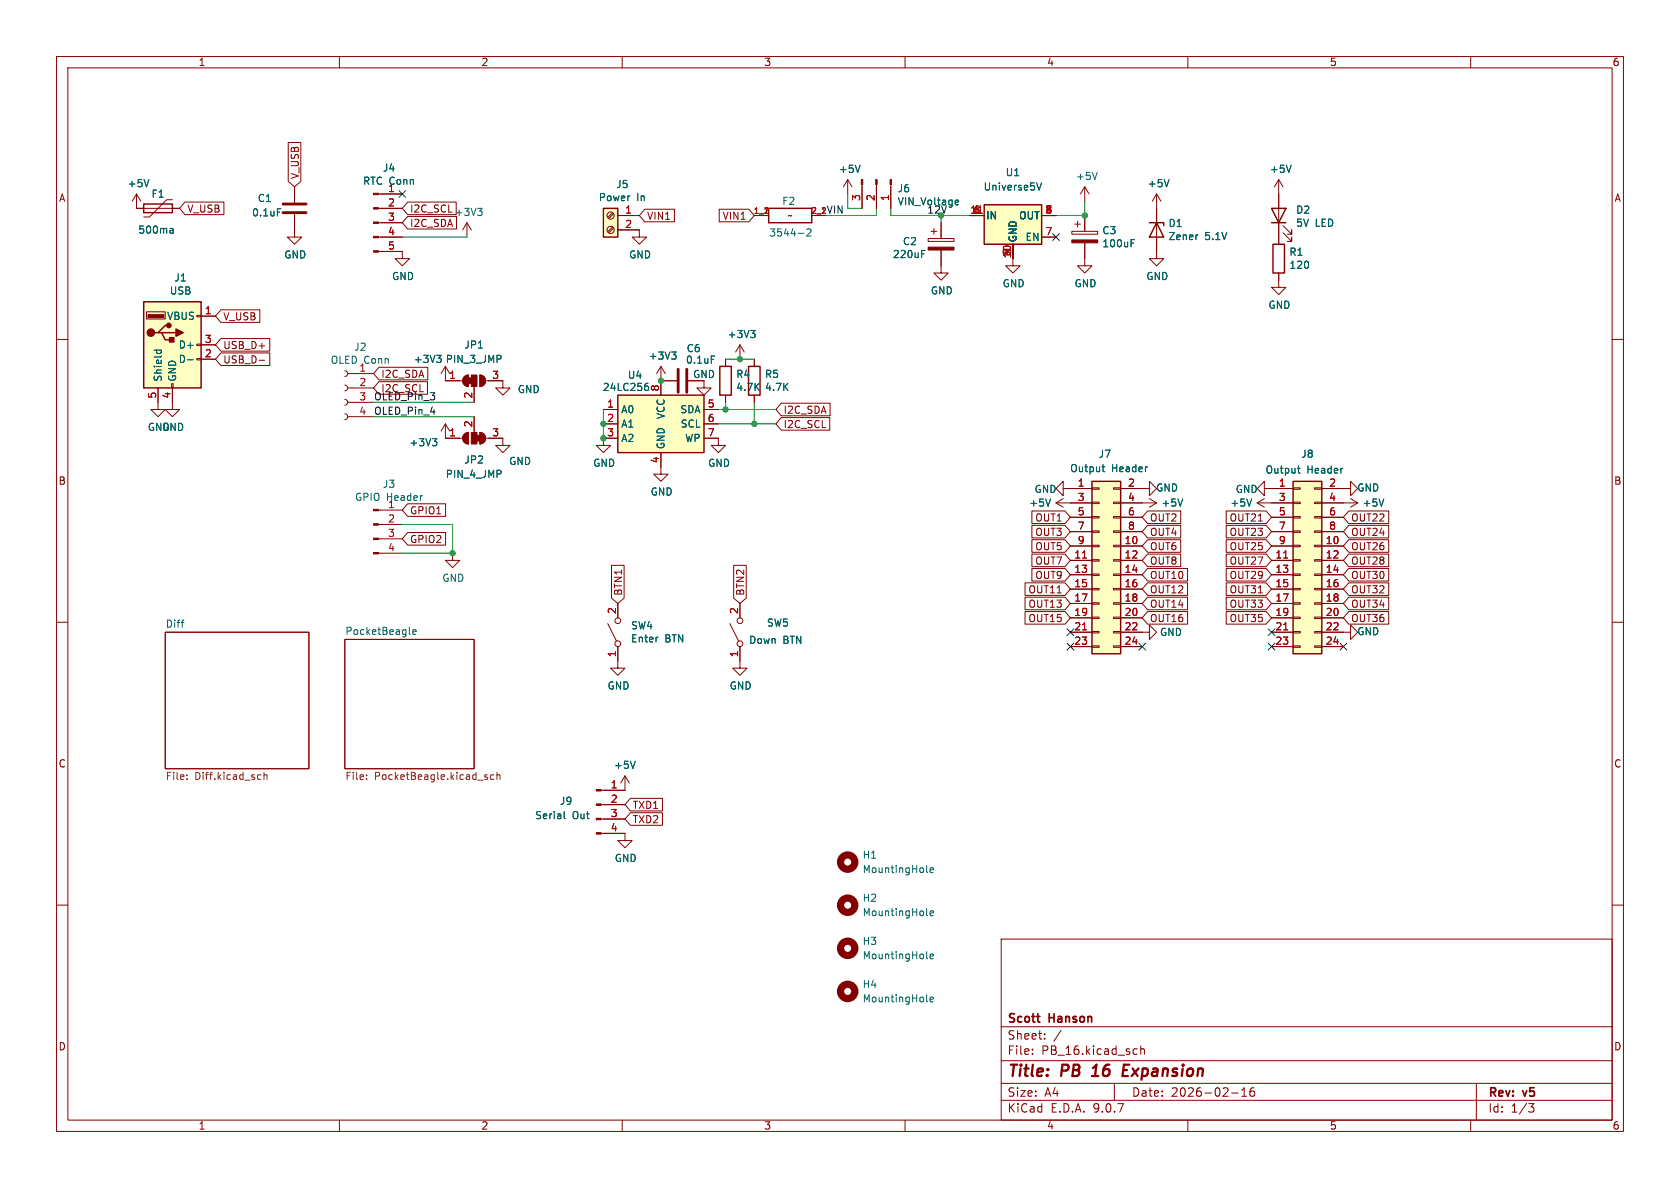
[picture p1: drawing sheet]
<svg xmlns="http://www.w3.org/2000/svg" width="297mm" height="210mm" viewBox="0 0 297 210" stroke-linecap="round" stroke-linejoin="round" font-family="sans-serif">
<g fill="none" stroke="#840000" stroke-width=".18">
<path d="M10 10h277v190h-277zM12 12h273v186h-273zM60 10v2M110 10v2M160 10v2M210 10v2M260 10v2M133.3 38.1h2.6M143.5 38.1h2.5M149.9 31.8l-.8 1.2M149.9 31.8l.7 1.2M149.9 31.8v2.5"/>
<path d="M152.4 32.6v4.2M154.9 32.6v4.2M157.5 32.6v4.2M166.4 39.4v2.8M190 39.6h1M190.5 39.1v1M191.8 38.1v2.8M204.5 34.3v11.4h1.2l-1.2 1.3-1.3-1.3h1.3M204.5 34.3l-.8 1.3M204.5 34.3l.7 1.3M226.1 31.8l-.8 1.2M226.1 31.8l.7 1.2"/>
<path d="M226.1 31.8v11.4M226.8 39.9l1.5 1.5v-.8v.8h-.7M164.1 42.2h4.6v.5h-4.6zM164.6 40.9h1M165.1 40.4v1M166.4 44.2v4.1h1.2l-1.2 1.2-1.3-1.2h1.3M179.1 45.7v1.3h1.2l-1.2 1.3-1.3-1.3h1.3M189.5 40.9h4.6v.5h-4.6zM191.8 42.9v2.8M226.1 48.3v2.5h1.2l-1.2 1.3-1.3-1.3h1.3M226.8 41.1l1.5 1.6v-.8v.8h-.7M10 60h2"/>
<path d="M116.8 64.8l-.7 1.2M116.8 64.8l.8 1.2M116.8 64.8v2.5M285 60h2M186.7 88.9h2.5M186.7 88.9l1.3 .8M188 88.1l-1.3 .8M201.9 88.9h2.6M203.2 88.1l1.3 .8M204.5 88.9l-1.3 .8M10 110h2M29.2 111.8h25.4v24.1h-25.4z"/>
<path d="M61 113h22.8v22.9h-22.8zM285 110h2M10 160h2M177 166h108v32h-108zM285 160h2M60 198v2M110 198v2M160 198v2M177 194.5h108M177 191.5h108M177 187.5h108M177 181.5h108"/>
<path d="M182.5 186.3v.1M182.5 185.5v.1M184.7 183.6v.1M184.7 182.8v.1M187.6 182.1l-1.3 2M197 191.5v3M200.6 185.4l.4 .1M201 186.3l-.4 .1M201.7 185.5l.2-.1 .3 .1 .1 .9M201.7 184.9v1.5M210 198v2M217.7 193.2h1.2"/>
<path d="M219.5 193.8h.9M219.5 192.7l.5-.4v1.5M221.7 192.3a.59 .59 0 0 0-.7 .6v.6l.1 .2 .4 .1 .2-.1 .1-.5-.1-.3h-.5l-.2 .3M260 198v2M261 191.5v6.5M270.2 195.1h1l-.5 .6 .4 .1 .1 .5-.3 .3h-.4"/>
</g>
<path d="M193 190.2h1.2M193.6 188.5l-.4 .3M198.6 189.2h.6M199.6 188.2h-.9l-.3 2h1" fill="none" stroke="#840000" stroke-width=".4"/>
<g fill="none" stroke="#006464" stroke-width=".18">
<path d="M152.1 29.2l-.5 1.3M169.1 35.4h.3l.1 .3-.6 .1M169.4 36.2h-.3M206.7 31.7l-.5 1.3M228.3 29.2l-.5 1.3M141.1 41.2h1M142.7 40.6l.4-.1 .3 .3-.8 .9h.8M162.9 44.9h.4M162.9 44.3h.6M200 43h.4M200 42.4h.6M211.7 41.5h.1"/>
<path d="M118.7 62.2h.8l-.4 .5M119.3 62.7l.2 .3v.3l-.2 .2M185.7 88.2l-.4 1.3M209.1 88.2l-.4 1.3M32 110h.5M32.4 109.6h.1M72.4 112l.2 .2M73 111.7l.6-.1-.1-.2-.3-.1-.2 .2v.6h.5"/>
</g>
<g fill="none" stroke="#725600" stroke-width=".18">
<path d="M33.1 137.7v.1M33.1 137v.1M45.8 137h.3M46.1 137.7l-.3 .1M46.7 137.1l.1-.1h.4v.8M46.7 136.5v1.3M64.8 137.7v.1M64.8 137v.1M85.9 137.4h.3v.2l-.2 .2h-.2M85.9 137h.3M87.3 137h-.4l-.2 .2 .1 .5h.5M87.9 137.1l.1-.1h.3l.1 .8"/>
<path d="M87.9 136.5v1.3"/>
</g>
<path d="M135.9 36.8h7.6v2.6h-7.6zM203.2 39.4h2.5v.5M204.5 39.4l1.2 2.5h-2.5zM224.8 36.8h2.5l-1.2 2.6zM224.8 39.4h2.5M225 43.2h2.1v5.1h-2.1z" fill="none" stroke="#840000" stroke-width=".25"/>
<g fill="#840000" stroke="#840000" stroke-width=".18">
<path d="M189.5 42.4h4.6v.5h-4.6z"/>
<path d="M164.1 43.7h4.6v.5h-4.6z"/>
<path d="M157.4 31.8h.2v.8h-.2z"/>
<path d="M154.8 31.8h.3v.8h-.3z"/>
<path d="M152.3 31.8h.2v.8h-.2z"/>
</g>
<path d="M174 36.2h10.1v7h-10.1z" fill="#ffffc2"/>
<path d="M174 36.2h10.1v7h-10.1z" fill="none" stroke="#840000" stroke-width=".25"/>
<path d="M171.4 38.1h2.6M184.1 38.1h2.6M179.1 43.2v2.5M184.1 41.9h2.6M116.8 67.3h2.8M121.7 67.3h2.8v1.3h1.2l-1.2 1.3-1.3-1.3h1.3M188 86.4v-1.3l-1.3 1.3 1.3 1.2v-1.2h1.2M201.9 111.8h1.3v-1.3l1.3 1.3-1.3 1.2v-1.2" fill="none" stroke="#840000" stroke-width=".18"/>
<path d="M173 37.7h.7" fill="none" stroke="#a90000" stroke-width=".18"/>
<path d="M183.3 32.3l.4 1.3 .4-1.3M125.7 62.9h.6" fill="none" stroke="#006464" stroke-width=".18"/>
<path d="M119.9 65.3v4M121.4 65.3v4" fill="none" stroke="#840000" stroke-width=".51"/>
<path d="M228.6 85.1h5.1v30.5h-5.1z" fill="#ffffc2"/>
<path d="M228.6 85.1h5.1v30.5h-5.1z" fill="none" stroke="#840000" stroke-width=".25"/>
<g fill="none" stroke="#840000" stroke-width=".18">
<path d="M224.8 86.4h3.8M224.8 88.9h3.8M224.8 91.4h3.8M224.8 94h3.8M224.8 96.5h3.8M224.8 99.1h3.8M228.6 86.2h1.3v.3h-1.3zM228.6 88.8h1.3v.2h-1.3zM228.6 91.3h1.3v.3h-1.3zM228.6 93.9h1.3v.2h-1.3zM228.6 96.4h1.3v.2h-1.3zM228.6 98.9h1.3v.3h-1.3z"/>
<path d="M232.4 86.2h1.3v.3h-1.3zM232.4 88.8h1.3v.2h-1.3zM232.4 91.3h1.3v.3h-1.3zM232.4 93.9h1.3v.2h-1.3zM232.4 96.4h1.3v.2h-1.3zM232.4 98.9h1.3v.3h-1.3zM233.7 86.4h3.8M233.7 88.9h3.8M233.7 91.4h3.8M233.7 94h3.8M233.7 96.5h3.8M233.7 99.1h3.8"/>
<path d="M224.8 101.6h3.8M224.8 104.1h3.8M224.8 106.7h3.8M224.8 109.2h3.8M224.8 111.8h3.8M224.8 114.3h3.8M228.6 101.5h1.3v.2h-1.3zM228.6 104h1.3v.3h-1.3zM228.6 106.6h1.3v.2h-1.3zM228.6 109.1h1.3v.2h-1.3zM228.6 111.6h1.3v.3h-1.3zM228.6 114.2h1.3v.2h-1.3z"/>
<path d="M232.4 101.5h1.3v.2h-1.3zM232.4 104h1.3v.3h-1.3zM232.4 106.6h1.3v.2h-1.3zM232.4 109.1h1.3v.2h-1.3zM232.4 111.6h1.3v.3h-1.3zM232.4 114.2h1.3v.2h-1.3zM233.7 101.6h3.8M233.7 104.1h3.8M233.7 106.7h3.8M233.7 109.2h3.8M233.7 111.8h3.8M233.7 114.3h3.8"/>
</g>
<path d="M226.9 98.6h.8M226.9 111.3h.8" fill="none" stroke="#a90000" stroke-width=".18"/>
<path d="M229.4 82.8h.4M229.5 82.4v1.1l.3 .1" fill="none" stroke="#006464" stroke-width=".18"/>
<path d="M193 85.1h5.1v30.5h-5.1z" fill="#ffffc2"/>
<path d="M127.3 64.8h2v5.1h-2zM132.3 64.8h2.1v5.1h-2.1zM193 85.1h5.1v30.5h-5.1z" fill="none" stroke="#840000" stroke-width=".25"/>
<g fill="none" stroke="#840000" stroke-width=".18">
<path d="M78.7 74.9l-.7 1.3M78.7 74.9l.8 1.3M78.7 74.9v2.6M128.3 63.5v1.3M128.3 69.9v1.2M130.8 61l-.8 1.2M130.8 61l.8 1.2M130.8 61v2.5M133.3 63.5v1.3M133.3 69.9v1.2M66.9 90.2h4.2M66.9 92.7h4.2"/>
<path d="M66.9 95.3h4.2M66.9 97.8h4.2M189.2 86.4h3.8M189.2 88.9h3.8M189.2 91.4h3.8M189.2 94h3.8M189.2 96.5h3.8M189.2 99.1h3.8M193 86.2h1.3v.3h-1.3zM193 88.8h1.3v.2h-1.3zM193 91.3h1.3v.3h-1.3zM193 93.9h1.3v.2h-1.3z"/>
<path d="M193 96.4h1.3v.2h-1.3zM193 98.9h1.3v.3h-1.3zM196.8 86.2h1.3v.3h-1.3zM196.8 88.8h1.3v.2h-1.3zM196.8 91.3h1.3v.3h-1.3zM196.8 93.9h1.3v.2h-1.3zM196.8 96.4h1.3v.2h-1.3zM196.8 98.9h1.3v.3h-1.3zM198.1 86.4h3.8M198.1 88.9h3.8M198.1 91.4h3.8M198.1 94h3.8"/>
<path d="M198.1 96.5h3.8M198.1 99.1h3.8M189.2 101.6h3.8M189.2 104.1h3.8M189.2 106.7h3.8M189.2 109.2h3.8M189.2 111.8h3.8M189.2 114.3h3.8M193 101.5h1.3v.2h-1.3zM193 104h1.3v.3h-1.3zM193 106.6h1.3v.2h-1.3zM193 109.1h1.3v.2h-1.3z"/>
<path d="M193 111.6h1.3v.3h-1.3zM193 114.2h1.3v.2h-1.3zM196.8 101.5h1.3v.2h-1.3zM196.8 104h1.3v.3h-1.3zM196.8 106.6h1.3v.2h-1.3zM196.8 109.1h1.3v.2h-1.3zM196.8 111.6h1.3v.3h-1.3zM196.8 114.2h1.3v.2h-1.3zM198.1 101.6h3.8M198.1 104.1h3.8M198.1 106.7h3.8M198.1 109.2h3.8"/>
<path d="M198.1 111.8h3.8M198.1 114.3h3.8"/>
</g>
<path d="M191.4 98.6h.7M191.4 111.3h.7" fill="none" stroke="#a90000" stroke-width=".18"/>
<path d="M132.7 58.4h.8l-.4 .5M133.2 58.9l.3 .2v.3l-.3 .3M76.4 77.5h.8l-.4 .5M77 78l.2 .3v.3l-.2 .2M194.8 82.5h.5M195 82.1v1.1l.3 .2" fill="none" stroke="#006464" stroke-width=".18"/>
<g fill="#840000" stroke="#840000" stroke-width=".18">
<path d="M66 90h.9v.3h-.9z"/>
<path d="M66 92.6h.9v.2h-.9z"/>
<path d="M66 95.1h.9v.3h-.9z"/>
<path d="M66 97.7h.9v.2h-.9z"/>
</g>
<path d="M106.7 36.8h2.5v5.1h-2.5z" fill="#ffffc2"/>
<path d="M25.4 36.1h5.1v1.5h-5.1zM106.7 36.8h2.5v5.1h-2.5z" fill="none" stroke="#840000" stroke-width=".25"/>
<g fill="none" stroke="#840000" stroke-width=".18">
<path d="M24.1 34.3v2.5h7.6M24.1 34.3l-.7 1.3M24.1 34.3l.8 1.3M30.5 35.3h-1l-3.1 3.1h-1M66.9 34.3h4.2M66.9 36.8h4.2M66.9 39.4h4.2M82.5 39.4l-.7 1.2M82.5 39.4l.8 1.2M82.5 39.4v2.5M108.3 37.6l-.9 .8M108.5 37.8l-.9 .8"/>
<path d="M109.2 38.1h3.8M191.8 33l-.8 1.3M191.8 33l.7 1.3M191.8 33v2.6M52.1 40.6v1.3h1.2l-1.2 1.3-1.3-1.3h1.3M66.9 44.5h4.2v1.2h1.3l-1.3 1.3-1.3-1.3h1.3M66.9 41.9h4.2M108.3 40.1l-.9 .9M108.5 40.3l-.9 .8M109.2 40.6h3.8v1.3h1.3l-1.3 1.3-1.2-1.3h1.2M191.8 45.7v1.3h1.2l-1.2 1.3-1.3-1.3h1.3M61 65.5l.3 .2 .2 .3-.2 .4-.3 .1"/>
<path d="M61 68.1l.3 .1 .2 .4-.2 .3-.3 .2M61 70.6l.3 .2 .2 .3-.2 .4-.3 .1M61 73.2l.3 .1 .2 .4-.2 .3-.3 .2M61.5 66h4.5M61.5 68.6h4.5M61.5 71.1h4.5M61.5 73.7h4.5M78.7 77.5h3.1M78.7 64.8l-.7 1.2M78.7 64.8l.8 1.2M78.7 64.8v2.5h3.1M82.1 76.8l.7-.3v2a1.02 1.02 0 0 1-.9-.6 1.02 1.02 0 0 1 .2-1.1z"/>
<path d="M82.1 66.6l.7-.3v2a1.02 1.02 0 0 1-.9-.6 1.02 1.02 0 0 1 .2-1.1zM83.8 68.3v2.8M83.8 73.7v2.8M84.8 76.5a1.02 1.02 0 0 1 1 1 1.02 1.02 0 0 1-1 1zM84.8 66.3a1.02 1.02 0 0 1 1 1 1.02 1.02 0 0 1-1 1zM85.9 67.3h3v1.3h1.3l-1.3 1.3-1.3-1.3h1.3M85.9 77.5h3M127 77.5v1.2h1.3l-1.3 1.3-1.3-1.3h1.3M107.4 110.2l1.6 3.1M109.2 114.3v3.8h1.3l-1.3 1.3-1.3-1.3h1.3M109.2 106.7v2.5M129 110.2l1.6 3.1"/>
<path d="M130.8 114.3v3.8h1.3l-1.3 1.3-1.3-1.3h1.3M130.8 106.7v2.5M110.5 137.2l-.8 1.2M110.5 137.2l.8 1.2M110.5 137.2v2.5h-4.2M106.3 147.3h4.2v1.3h1.3l-1.3 1.3-1.3-1.3h1.3M106.3 142.2h4.2M106.3 144.8h4.2"/>
<circle cx="107.9" cy="38.1" r=".63"/>
<circle cx="107.9" cy="40.6" r=".63"/>
<circle cx="109.2" cy="113.8" r=".51"/>
<circle cx="109.2" cy="109.7" r=".51"/>
<circle cx="130.8" cy="109.7" r=".51"/>
<circle cx="130.8" cy="113.8" r=".51"/>
</g>
<g fill="#840000" stroke="#840000" stroke-width=".18">
<path d="M82.1 76.8l.7-.3v2a1.02 1.02 0 0 1-.9-.6 1.02 1.02 0 0 1 .2-1.1z"/>
<path d="M83.3 76.5h1v2h-1z"/>
<path d="M84.3 77h.5v1h-.5z"/>
<path d="M84.8 76.5a1.02 1.02 0 0 1 1 1 1.02 1.02 0 0 1-1 1z"/>
<path d="M82.8 66.8h.5v1h-.5z"/>
<path d="M82.1 66.6l.7-.3v2a1.02 1.02 0 0 1-.9-.6 1.02 1.02 0 0 1 .2-1.1z"/>
<path d="M83.3 66.3h1v2h-1z"/>
<path d="M84.8 66.3a1.02 1.02 0 0 1 1 1 1.02 1.02 0 0 1-1 1z"/>
<path d="M105.4 139.6h.9v.2h-.9z"/>
<path d="M105.4 142.1h.9v.3h-.9z"/>
<path d="M105.4 144.7h.9v.2h-.9z"/>
<path d="M105.4 147.2h.9v.2h-.9z"/>
<path d="M66 34.2h.9v.2h-.9z"/>
<path d="M66 36.7h.9v.3h-.9z"/>
<path d="M66 39.2h.9v.3h-.9z"/>
<path d="M66 41.8h.9v.2h-.9z"/>
<path d="M66 44.3h.9v.3h-.9z"/>
</g>
<path d="M26.3 31.7l-.4 1.3M84.4 36.8h.8l-.4 .5M85 37.3l.2 .3v.3l-.2 .2M194 30.5l-.5 1.2M30.2 40.4h.2l.2 .2v.6M30.6 41.2h-.4M30.6 40.7h-.4M77.2 62.8h.8l-.4 .5M77.7 63.3l.3 .2v.3l-.3 .3M116.2 112.6h.1M112.3 134.6l-.4 1.2M99.7 143.5v1l.2 .2" fill="none" stroke="#006464" stroke-width=".18"/>
<path d="M109.2 69.9h15.3v10.1h-15.3z" fill="#ffffc2"/>
<path d="M109.2 69.9h15.3v10.1h-15.3z" fill="none" stroke="#840000" stroke-width=".25"/>
<path d="M52.1 33v2.8M52.1 37.8v2.8M106.7 72.4h2.5M106.7 74.9h2.5M106.7 77.5h2.5M116.8 67.3v2.6M124.5 72.4h2.5M124.5 74.9h2.5M124.5 77.5h2.5M80 97.8v1.3h1.3l-1.3 1.2-1.3-1.2h1.3M116.8 80v3.8h1.3l-1.3 1.3-1.2-1.3h1.2" fill="none" stroke="#840000" stroke-width=".18"/>
<path d="M49 36.9h.6M114.2 68.2h.2l.3 .3-.1 .4-.4 .1M114.6 67.8h-.4" fill="none" stroke="#006464" stroke-width=".18"/>
<path d="M50 36.1h4.1M50 37.6h4.1" fill="none" stroke="#840000" stroke-width=".51"/>
<path d="M25.4 53.3h10.2v15.3h-10.2z" fill="#ffffc2"/>
<path d="M25.4 53.3h10.2v15.3h-10.2zM27.9 58.8h.7l.6 1.3h1.3M28.6 58.8h2.5M29.8 57.5h-.6l-1.3 1.3h-.6" fill="none" stroke="#840000" stroke-width=".25"/>
<g fill="#840000" stroke="#840000" stroke-width=".25">
<path d="M30 59.7h.7v.8h-.7z"/>
<path d="M31.1 58.2l1.3 .6-1.3 .6z"/>
<circle cx="26.7" cy="58.8" r=".63"/>
<circle cx="29.8" cy="57.5" r=".38"/>
</g>
<path d="M26.2 55.6h2.8v.5h-2.8z" fill="#840000" stroke="#840000" stroke-width=".18"/>
<g fill="none" stroke="#840000" stroke-width=".18">
<path d="M24.1 36.8h1.3M30.5 36.8h1.2M32.7 35.7h6.9v2.2h-6.9l-1-1.1zM51 25.2h2.2v6.9l-1.1 .9-1.1-.9zM52.1 33v2.8M52.1 37.8v2.8M67.3 34.3h3.8M67.3 36.8h3.8M67.3 39.4h3.8M72.1 38.3h8.6v2.2h-8.6l-1-1.1zM72.1 35.7h8.5v2.2h-8.5l-1-1.1zM109.2 38.1h3.8"/>
<path d="M114 37h5.2v2.2h-5.2l-1-1.1zM127.1 37h5.3l.9 1.1-.9 1.1h-5.3zM152.4 33v3.8M154.9 33v3.8M157.5 33v3.8M166.4 39.4v2.8M171.4 38.1h2.6M184.1 38.1h2.6M191.8 38.1v2.8M204.5 36.8v2.6M226.1 34.3v2.5M226.1 39.4v3.8"/>
<path d="M25.9 55.1h3.3v1.3h-3.3zM34.8 55.8h.8v.2h-.8zM35.6 55.9h2.5M39.1 59.8h8.6v2.3h-8.6l-1-1.1zM39.1 54.8h6.8v2.2h-6.8l-1-1.1zM67.3 41.9h3.8M67.3 44.5h3.8M109.2 40.6h3.8M166.4 44.2v2.8M179.1 43.2v2.5M184.1 41.9h2.6M191.8 42.9v2.8"/>
<path d="M204.5 41.9v2.6M226.1 48.3v1.2M27.9 68.6v3.8h1.3l-1.3 1.3-1.2-1.3h1.2M30.4 67.8h.2v.8h-.2zM30.5 68.6v3.8h1.2l-1.2 1.3-1.3-1.3h1.3M34.8 60.8h.8v.3h-.8zM34.8 63.4h.8v.2h-.8zM35.6 61h2.5M35.6 63.5h2.5M39.1 62.4h8.6v2.2h-8.6l-1-1.1zM45.8 63.7h1M67 67.5h8.6v2.2h-8.6l-1-1.1z"/>
<path d="M67 64.9h8.6v2.3h-8.6l-1-1.2zM78.7 67.3h2.6M78.7 77.5h2.6M83.8 68.6v2.5M83.8 73.7v2.5M86.4 77.5h2.5v1.2h1.3l-1.3 1.3-1.3-1.3h1.3M86.4 67.3h2.5M106.7 72.4h2.5M106.7 74.9h2.5M109.2 77.5h-2.5v1.2h1.2l-1.2 1.3-1.3-1.3h1.3M119.6 67.3h-2.8v2.6M121.7 67.3h2.8"/>
<path d="M124.5 72.4h2.5M124.5 74.9h2.5M124.5 77.5h2.5M128.3 63.5v1.3M128.3 69.9v1.2M133.3 63.5v1.3M133.3 69.9v1.2M138.1 71.3h8.6v2.2h-8.6l-.9-1.1zM138.1 73.8h8.6v2.2h-8.6l-.9-1.1zM72.1 89.1h6.7v2.2h-6.7l-1-1.1zM72.1 94.1h6.7v2.3h-6.7l-1-1.1zM108.1 99.9h2.2v5.8l-1.1 1-1.1-1z"/>
<path d="M116.8 80v2.6M129.7 99.9h2.2v5.8l-1.1 1-1.1-1zM182.4 90.3h5.9l.9 1.1-.9 1.2h-5.9zM182.4 92.9h5.9l.9 1.1-.9 1.1h-5.9zM182.4 97.9h5.9l.9 1.2-.9 1.1h-5.9zM182.4 95.4h5.9l.9 1.1-.9 1.1h-5.9zM189.2 88.9h3.8M189.2 86.4h3.8M189.2 91.4h3.8M189.2 94h3.8M189.2 96.5h3.8M189.2 99.1h3.8"/>
<path d="M198.1 86.4h5.1v-1.3l1.3 1.3-1.3 1.2v-1.2M198.1 88.9h3.8M198.1 91.4h3.8M198.1 94h3.8M198.1 96.5h3.8M198.1 99.1h3.8M202.9 95.4h5.8v2.2h-5.8l-1-1.1zM202.9 90.3h5.8v2.3h-5.8l-1-1.2zM202.9 92.9h5.8v2.2h-5.8l-1-1.1zM202.9 97.9h5.8v2.3h-5.8l-1-1.1zM216.8 95.4h7l1 1.1-1 1.1h-7zM216.8 90.3h7l1 1.1-1 1.2h-7z"/>
<path d="M216.8 92.9h7l1 1.1-1 1.1h-7zM216.8 97.9h7l1 1.2-1 1.1h-7zM222.2 88.9h6.4M222.2 88.9l1.3 .8M223.5 86.4v-1.3l-1.3 1.3 1.3 1.2v-1.2h5.1M223.5 88.1l-1.3 .8M224.8 91.4h3.8M224.8 94h3.8M224.8 96.5h3.8M224.8 99.1h3.8M233.7 86.4h5.1v-1.3l1.2 1.3-1.2 1.2v-1.2M233.7 88.9h6.3"/>
<path d="M233.7 91.4h3.8M233.7 94h3.8M233.7 96.5h3.8M233.7 99.1h3.8M238.4 95.4h7.1v2.2h-7.1l-.9-1.1zM238.4 90.3h7.1v2.3h-7.1l-.9-1.2zM238.4 92.9h7.1v2.2h-7.1l-.9-1.1zM238.4 97.9h7.1v2.3h-7.1l-.9-1.1zM238.8 88.1l1.2 .8M240 88.9l-1.2 .8M109.2 106.7v2.5M109.2 114.3v2.5"/>
<path d="M130.8 106.7v2.5M130.8 114.3v2.5M181.2 105.6h7.1l.9 1.1-.9 1.1h-7.1zM181.2 108.1h7.1l.9 1.1-.9 1.1h-7.1zM181.2 103h7.1l.9 1.1-.9 1.2h-7.1zM182.4 100.5h5.9l.9 1.1-.9 1.1h-5.9zM189.2 101.6h3.8M189.2 104.1h3.8M189.2 106.7h3.8M189.2 109.2h3.8M189.2 111.8h3.8M189.2 114.3h3.8"/>
<path d="M198.1 101.6h3.8M198.1 104.1h3.8M198.1 106.7h3.8M198.1 109.2h3.8M198.1 111.8h3.8M198.1 114.3h3.8M202.9 108.1h7v2.2h-7l-1-1.1zM202.9 105.6h7v2.2h-7l-1-1.1zM202.9 100.5h7v2.2h-7l-1-1.1zM202.9 103h7v2.3h-7l-1-1.2zM216.8 105.6h7l1 1.1-1 1.1h-7zM216.8 103h7l1 1.1-1 1.2h-7z"/>
<path d="M216.8 108.1h7l1 1.1-1 1.1h-7zM216.8 100.5h7l1 1.1-1 1.1h-7zM224.8 101.6h3.8M224.8 104.1h3.8M224.8 106.7h3.8M224.8 109.2h3.8M224.8 111.8h3.8M224.8 114.3h3.8M233.7 111.8h5.1v-1.3l1.2 1.3-1.2 1.2v-1.2M233.7 101.6h3.8M233.7 104.1h3.8M233.7 106.7h3.8"/>
<path d="M233.7 109.2h3.8M233.7 114.3h3.8M238.4 105.6h7.1v2.2h-7.1l-.9-1.1zM238.4 103h7.1v2.3h-7.1l-.9-1.2zM238.4 100.5h7.1v2.2h-7.1l-.9-1.1zM238.4 108.1h7.1v2.2h-7.1l-.9-1.1zM106.7 139.7h3.8M106.7 142.2h3.8M106.7 144.8h3.8M106.7 147.3h3.8M111.4 141.1h5.7v2.3h-5.7l-.9-1.2zM111.4 143.7h5.7v2.2h-5.7l-.9-1.1z"/>
</g>
<g fill="none" stroke="#006464" stroke-width=".18">
<path d="M26.3 31.7l-.4 1.3M49 36.9h.6M152.1 29.2l-.5 1.3M169.1 35.4h.3l.1 .3-.6 .1M169.4 36.2h-.3M183.3 32.3l.4 1.3 .4-1.3M206.7 31.7l-.5 1.3M228.3 29.2l-.5 1.3M30.2 40.4h.2l.2 .2v.6M30.6 41.2h-.4M30.6 40.7h-.4M132.7 58.4h.8l-.4 .5"/>
<path d="M133.2 58.9l.3 .2v.3l-.3 .3M162.9 44.9h.4M162.9 44.3h.6M200 43h.4M200 42.4h.6M211.7 41.5h.1M27.2 61.9h1.3M27.7 61.9v.4M28.5 61.9v.4M33.2 63.6h.9M76.4 77.5h.8l-.4 .5M77 78l.2 .3v.3l-.2 .2"/>
<path d="M77.2 62.8h.8l-.4 .5M77.7 63.3l.3 .2v.3l-.3 .3M114.2 68.2h.2l.3 .3-.1 .4-.4 .1M114.6 67.8h-.4M118.7 62.2h.8l-.4 .5M119.3 62.7l.2 .3v.3l-.2 .2M125.7 62.9h.6M185.7 88.2l-.4 1.3M194.8 82.5h.5M195 82.1v1.1l.3 .2M209.1 88.2l-.4 1.3M221.3 88.2l-.5 1.3"/>
<path d="M229.4 82.8h.4M229.5 82.4v1.1l.3 .1M244.6 88.2l-.4 1.3M116.2 112.6h.1M112.3 134.6l-.4 1.2M99.7 143.5v1l.2 .2M163.8 154.1l.2 .1M164.4 153.8l.6-.1v-.2l-.4-.1-.2 .2 .1 .6h.5M163.8 161.7l.2 .2M163.8 176.9l.2 .2M163.8 169.3l.2 .2M164.4 161.4l.6-.1v-.2l-.4-.1-.2 .2 .1 .6h.5"/>
<path d="M164.4 169.1l.6-.2v-.2l-.4-.1-.2 .2 .1 .6h.5M164.4 176.7l.6-.1v-.3h-.4l-.2 .1 .1 .6h.5"/>
</g>
<g fill="none" stroke="#840000" stroke-width="1.3">
<circle cx="149.9" cy="152.4" r="1.27"/>
<circle cx="149.9" cy="175.3" r="1.27"/>
<circle cx="149.9" cy="160" r="1.27"/>
<circle cx="149.9" cy="167.6" r="1.27"/>
</g>
<g fill="none" stroke="#009600" stroke-width=".18">
<path d="M149.9 34.3v2.5h2.5M154.9 36.8v1.3h-8.9M157.5 36.8v1.3h13.9M166.4 38.1v1.3M191.8 35.6v2.5h-5.1M71.1 41.9h11.4M66 71.1h17.8M66 73.7h17.8M106.7 72.4v5.1M127 72.4h10.2M127 74.9h10.2M128.3 63.5h5"/>
<path d="M128.3 71.1v1.3M133.3 71.1v3.8M71.1 92.7h8.9v5.1h-8.9"/>
</g>
<g fill="none" stroke="#000084" stroke-width=".18">
<path d="M70.5 33.7l1.2 1.2M71.7 33.7l-1.2 1.2M186.1 41.3l1.2 1.2M187.3 41.3l-1.2 1.2M188.6 113.7l1.2 1.2M188.6 111.2l1.2 1.2M189.8 113.7l-1.2 1.2M189.8 111.2l-1.2 1.2M201.3 113.7l1.2 1.2M202.5 113.7l-1.2 1.2M224.2 113.7l1.2 1.2M224.2 111.2l1.2 1.2"/>
<path d="M225.4 113.7l-1.2 1.2M225.4 111.2l-1.2 1.2M236.9 113.7l1.2 1.2M238.1 113.7l-1.2 1.2"/>
</g>
<path d="M173 37.7h.7M191.4 98.6h.7M226.9 98.6h.8M191.4 111.3h.7M226.9 111.3h.8" fill="none" stroke="#a90000" stroke-width=".18"/>
<g fill="#009600" stroke="#009600" stroke-width=".18">
<circle cx="166.4" cy="38.1" r=".46"/>
<circle cx="116.8" cy="67.3" r=".46"/>
<circle cx="130.8" cy="63.5" r=".46"/>
<circle cx="191.8" cy="38.1" r=".46"/>
<circle cx="106.7" cy="74.9" r=".46"/>
<circle cx="128.3" cy="72.4" r=".46"/>
<circle cx="133.3" cy="74.9" r=".46"/>
<circle cx="106.7" cy="77.5" r=".46"/>
<circle cx="80" cy="97.8" r=".46"/>
</g>
<g font-size="2.8" fill="#840000">
<text x="178" y="190.9">Title:</text>
<text x="187.7" y="190.9">PB</text>
<text x="194" y="190.9">16</text>
<text x="200.1" y="190.9">Expansion</text>
</g>
<g font-size="2.1" fill="#840000">
<text x="178" y="184">Sheet:</text>
<text x="178" y="181.2">Scott</text>
<text x="185.5" y="181.2">Hanson</text>
<text x="178" y="186.7">File:</text>
<text x="184.1" y="186.7">PB_16.kicad_sch</text>
<text x="178" y="196.9">KiCad</text>
<text x="178" y="194.1">Size:</text>
<text x="184.7" y="194.1">A4</text>
<text x="185.7" y="196.9">E.D.A.</text>
<text x="193.3" y="196.9">9.0.7</text>
<text x="200" y="194.1">Date:</text>
<text x="207" y="194.1">2026-02-16</text>
<text x="263" y="194.3">Rev:</text>
<text x="263" y="196.9">Id:</text>
<text x="267.1" y="196.9">1/3</text>
<text x="269.4" y="194.3">v5</text>
</g>
<g font-size="1.8" fill="#840000">
<text x="35" y="11.9">1</text>
<text x="85" y="11.9">2</text>
<text x="135" y="11.9">3</text>
<text x="185" y="11.9">4</text>
<text x="235" y="11.9">5</text>
<text x="285" y="11.9">6</text>
<text x="10.3" y="35.9">A</text>
<text x="53" y="31.8" transform="rotate(-90 53 31.8)">V_USB</text>
<text x="285.3" y="35.9">A</text>
<text x="33" y="37.8">V_USB</text>
<text x="72.4" y="40.3">I2C_SDA</text>
<text x="72.4" y="37.8">I2C_SCL</text>
<text x="114.3" y="39.1">VIN1</text>
<text x="127.6" y="39.1">VIN1</text>
<text x="139.1" y="39">~</text>
<text x="39.4" y="56.8">V_USB</text>
<text x="39.4" y="64.5">USB_D-</text>
<text x="39.4" y="61.9">USB_D+</text>
<text x="67.3" y="67">I2C_SDA</text>
<text x="138.4" y="73.3">I2C_SDA</text>
<text x="138.4" y="75.9">I2C_SCL</text>
<text x="10.3" y="85.9">B</text>
<text x="285.3" y="85.9">B</text>
<text x="72.4" y="91.1">GPIO1</text>
<text x="182.9" y="92.4">OUT1</text>
<text x="182.9" y="94.9">OUT3</text>
<text x="203.2" y="92.4">OUT2</text>
<text x="203.2" y="94.9">OUT4</text>
<text x="217.3" y="92.4">OUT21</text>
<text x="217.3" y="94.9">OUT23</text>
<text x="238.8" y="92.4">OUT22</text>
<text x="238.8" y="94.9">OUT24</text>
<text x="72.4" y="96.2">GPIO2</text>
<text x="182.9" y="100">OUT7</text>
<text x="182.9" y="97.5">OUT5</text>
<text x="203.2" y="97.5">OUT6</text>
<text x="203.2" y="100">OUT8</text>
<text x="217.3" y="97.5">OUT25</text>
<text x="217.3" y="100">OUT27</text>
<text x="238.8" y="97.5">OUT26</text>
<text x="238.8" y="100">OUT28</text>
<text x="110.2" y="105.4" transform="rotate(-90 110.2 105.4)">BTN1</text>
<text x="131.8" y="105.4" transform="rotate(-90 131.8 105.4)">BTN2</text>
<text x="181.7" y="107.6">OUT13</text>
<text x="181.7" y="105.1">OUT11</text>
<text x="182.9" y="102.6">OUT9</text>
<text x="203.2" y="107.6">OUT14</text>
<text x="203.2" y="102.6">OUT10</text>
<text x="203.2" y="105.1">OUT12</text>
<text x="217.3" y="107.6">OUT33</text>
<text x="217.3" y="105.1">OUT31</text>
<text x="217.3" y="102.6">OUT29</text>
<text x="238.8" y="107.6">OUT34</text>
<text x="238.8" y="105.1">OUT32</text>
<text x="238.8" y="102.6">OUT30</text>
<text x="181.7" y="110.2">OUT15</text>
<text x="203.2" y="110.2">OUT16</text>
<text x="217.3" y="110.2">OUT35</text>
<text x="238.8" y="110.2">OUT36</text>
<text x="10.3" y="135.9">C</text>
<text x="285.3" y="135.9">C</text>
<text x="111.8" y="143.2">TXD1</text>
<text x="111.8" y="145.7">TXD2</text>
<text x="10.3" y="185.9">D</text>
<text x="285.3" y="185.9">D</text>
<text x="35" y="199.9">1</text>
<text x="85" y="199.9">2</text>
<text x="135" y="199.9">3</text>
<text x="185" y="199.9">4</text>
<text x="235" y="199.9">5</text>
<text x="285" y="199.9">6</text>
</g>
<g font-size="1.8" fill="#006464">
<text x="22.5" y="33.3">+5V</text>
<text x="26.7" y="35.2">F1</text>
<text x="45.5" y="35.9">C1</text>
<text x="64.1" y="32.9">RTC Conn</text>
<text x="67.6" y="30.6">J4</text>
<text x="105.8" y="35.8">Power</text>
<text x="108.8" y="33.5">J5</text>
<text x="112.6" y="35.8">In</text>
<text x="148.2" y="30.8">+5V</text>
<text x="158.6" y="34.2">J6</text>
<text x="173.8" y="33.9">Universe5V</text>
<text x="177.7" y="31.3">U1</text>
<text x="190.1" y="32">+5V</text>
<text x="202.8" y="33.3">+5V</text>
<text x="224.4" y="30.8">+5V</text>
<text x="24.3" y="41.5">500ma</text>
<text x="44.5" y="38.5">0.1uF</text>
<text x="80.3" y="38.4">+3V3</text>
<text x="138.2" y="36.4">F2</text>
<text x="158.6" y="36.5">VIN_Voltage</text>
<text x="163.8" y="37.8">12V</text>
<text x="174.2" y="39">IN</text>
<text x="180.1" y="39">OUT</text>
<text x="194.8" y="41.6">C3</text>
<text x="206.5" y="40.3">D1</text>
<text x="229" y="38">D2</text>
<text x="229" y="40.3">5V</text>
<text x="232.5" y="40.3">LED</text>
<text x="50.2" y="45.9">GND</text>
<text x="111.1" y="45.9">GND</text>
<text x="135.9" y="42">3544-2</text>
<text x="157.7" y="45.8">220uF</text>
<text x="159.5" y="43.5">C2</text>
<text x="179.9" y="42.9" transform="rotate(-90 179.9 42.9)">GND</text>
<text x="181.2" y="42.8">EN</text>
<text x="194.8" y="43.9">100uF</text>
<text x="206.5" y="42.6">Zener</text>
<text x="213" y="42.6">5.1V</text>
<text x="227.8" y="45.4">R1</text>
<text x="227.8" y="47.7">120</text>
<text x="29.9" y="52.3">USB</text>
<text x="30.7" y="50">J1</text>
<text x="69.2" y="49.7">GND</text>
<text x="164.5" y="52.2">GND</text>
<text x="177.2" y="51">GND</text>
<text x="189.9" y="51">GND</text>
<text x="202.6" y="49.7">GND</text>
<text x="29.4" y="56.7">VBUS</text>
<text x="128.5" y="60">+3V3</text>
<text x="224.2" y="54.8">GND</text>
<text x="31.5" y="61.8">D+</text>
<text x="31.5" y="64.4">D-</text>
<text x="58.4" y="64.5">OLED Conn</text>
<text x="62.5" y="62.2">J2</text>
<text x="63.4" y="65.8">1</text>
<text x="73.1" y="64.4">+3V3</text>
<text x="78.7" y="64.4">PIN_3_JMP</text>
<text x="82" y="61.8">JP1</text>
<text x="114.6" y="63.8">+3V3</text>
<text x="121.2" y="64.5">0.1uF</text>
<text x="121.3" y="62.5">C6</text>
<text x="28.8" y="67.6" transform="rotate(-90 28.8 67.6)">Shield</text>
<text x="31.3" y="67.6" transform="rotate(-90 31.3 67.6)">GND</text>
<text x="91.4" y="69.7">GND</text>
<text x="106.5" y="69.3">24LC256</text>
<text x="110.9" y="67.2">U4</text>
<text x="122.4" y="67">GND</text>
<text x="130.1" y="67">R4</text>
<text x="130.1" y="69.3">4.7K</text>
<text x="135.1" y="67">R5</text>
<text x="135.1" y="69.3">4.7K</text>
<text x="26" y="76.4">GND</text>
<text x="28.6" y="76.4">GND</text>
<text x="109.7" y="73.3">A0</text>
<text x="109.7" y="75.8">A1</text>
<text x="117.7" y="74.2" transform="rotate(-90 117.7 74.2)">VCC</text>
<text x="120.2" y="73.3">SDA</text>
<text x="120.2" y="75.8">SCL</text>
<text x="72.3" y="79.1">+3V3</text>
<text x="82" y="82.1">JP2</text>
<text x="89.9" y="82.4">GND</text>
<text x="104.8" y="82.7">GND</text>
<text x="109.7" y="78.3">A2</text>
<text x="117.7" y="79.5" transform="rotate(-90 117.7 79.5)">GND</text>
<text x="121" y="78.3">WP</text>
<text x="125.1" y="82.7">GND</text>
<text x="189.1" y="83.7">Output</text>
<text x="194.1" y="81.1">J7</text>
<text x="196.5" y="83.7">Header</text>
<text x="223.6" y="83.9">Output</text>
<text x="229.9" y="81.1">J8</text>
<text x="231" y="83.9">Header</text>
<text x="62.7" y="88.7">GPIO Header</text>
<text x="67.6" y="86.4">J3</text>
<text x="78.7" y="84.7">PIN_4_JMP</text>
<text x="114.9" y="87.8">GND</text>
<text x="181.9" y="89.8">+5V</text>
<text x="182.8" y="87.4">GND</text>
<text x="204.3" y="87.1">GND</text>
<text x="205.2" y="89.8">+5V</text>
<text x="217.4" y="89.8">+5V</text>
<text x="218.4" y="87.4">GND</text>
<text x="239.8" y="87.1">GND</text>
<text x="240.8" y="89.8">+5V</text>
<text x="78.1" y="103">GND</text>
<text x="29.2" y="111">Diff</text>
<text x="61" y="112.3">PocketBeagle</text>
<text x="111.5" y="111.5">SW4</text>
<text x="111.5" y="113.8">Enter</text>
<text x="117.5" y="113.8">BTN</text>
<text x="135.5" y="111">SW5</text>
<text x="205" y="112.6">GND</text>
<text x="239.8" y="112.5">GND</text>
<text x="132.3" y="114">Down</text>
<text x="138.4" y="114">BTN</text>
<text x="107.3" y="122.1">GND</text>
<text x="128.9" y="122.1">GND</text>
<text x="108.5" y="136.1">+5V</text>
<text x="98.9" y="142.5">J9</text>
<text x="94.5" y="145">Serial</text>
<text x="101.2" y="145">Out</text>
<text x="108.6" y="152.6">GND</text>
<text x="152.4" y="152">H1</text>
<text x="152.4" y="154.5">MountingHole</text>
<text x="152.4" y="159.6">H2</text>
<text x="152.4" y="162.2">MountingHole</text>
<text x="152.4" y="167.2">H3</text>
<text x="152.4" y="169.8">MountingHole</text>
<text x="152.4" y="174.9">H4</text>
<text x="152.4" y="177.4">MountingHole</text>
</g>
<g font-size="1.8" fill="#a90000">
<text x="68.5" y="34">1</text>
<text x="152.1" y="35.6" transform="rotate(-90 152.1 35.6)">3</text>
<text x="154.7" y="35.6" transform="rotate(-90 154.7 35.6)">2</text>
<text x="157.2" y="35.6" transform="rotate(-90 157.2 35.6)">1</text>
<text x="68.5" y="36.6">2</text>
<text x="68.5" y="39.1">3</text>
<text x="68.5" y="41.7">4</text>
<text x="110.4" y="37.8">1</text>
<text x="110.4" y="40.4">2</text>
<text x="172" y="37.8">6</text>
<text x="172" y="37.8">1</text>
<text x="184.7" y="37.8">8</text>
<text x="184.7" y="41.7">7</text>
<text x="68.5" y="44.2">5</text>
<text x="178.8" y="45.8" transform="rotate(-90 178.8 45.8)">10</text>
<text x="178.8" y="45.2" transform="rotate(-90 178.8 45.2)">2</text>
<text x="36.1" y="55.6">1</text>
<text x="36.1" y="60.7">3</text>
<text x="36.1" y="63.2">2</text>
<text x="27.7" y="70.6" transform="rotate(-90 27.7 70.6)">5</text>
<text x="30.2" y="70.6" transform="rotate(-90 30.2 70.6)">4</text>
<text x="63.4" y="68.3">2</text>
<text x="63.4" y="70.9">3</text>
<text x="79.3" y="67.1">1</text>
<text x="83.6" y="70.6" transform="rotate(-90 83.6 70.6)">2</text>
<text x="86.9" y="67.1">3</text>
<text x="116.6" y="69.3" transform="rotate(-90 116.6 69.3)">8</text>
<text x="63.4" y="73.4">4</text>
<text x="79.3" y="77.2">1</text>
<text x="83.6" y="75.6" transform="rotate(-90 83.6 75.6)">2</text>
<text x="86.9" y="77.2">3</text>
<text x="107.2" y="72.1">1</text>
<text x="107.2" y="74.7">2</text>
<text x="107.2" y="77.2">3</text>
<text x="125" y="72.1">5</text>
<text x="125" y="74.7">6</text>
<text x="125" y="77.2">7</text>
<text x="116.6" y="82" transform="rotate(-90 116.6 82)">4</text>
<text x="68.5" y="89.9">1</text>
<text x="190.4" y="86.1">1</text>
<text x="190.4" y="88.6">3</text>
<text x="199.3" y="86.1">2</text>
<text x="199.3" y="88.6">4</text>
<text x="226" y="86.1">1</text>
<text x="226" y="88.6">3</text>
<text x="234.9" y="86.1">2</text>
<text x="234.9" y="88.6">4</text>
<text x="68.5" y="92.5">2</text>
<text x="68.5" y="95">3</text>
<text x="190.4" y="91.2">5</text>
<text x="190.4" y="93.7">7</text>
<text x="199.3" y="91.2">6</text>
<text x="199.3" y="93.7">8</text>
<text x="226" y="91.2">5</text>
<text x="226" y="93.7">7</text>
<text x="234.9" y="91.2">6</text>
<text x="234.9" y="93.7">8</text>
<text x="68.5" y="97.5">4</text>
<text x="189.8" y="98.8">11</text>
<text x="189.8" y="101.3">13</text>
<text x="190.4" y="96.3">9</text>
<text x="198.7" y="96.3">10</text>
<text x="198.7" y="98.8">12</text>
<text x="198.7" y="101.3">14</text>
<text x="225.4" y="98.8">11</text>
<text x="225.4" y="101.3">13</text>
<text x="226" y="96.3">9</text>
<text x="234.3" y="96.3">10</text>
<text x="234.3" y="98.8">12</text>
<text x="234.3" y="101.3">14</text>
<text x="189.8" y="103.9">15</text>
<text x="189.8" y="106.4">17</text>
<text x="198.7" y="103.9">16</text>
<text x="198.7" y="106.4">18</text>
<text x="225.4" y="103.9">15</text>
<text x="225.4" y="106.4">17</text>
<text x="234.3" y="103.9">16</text>
<text x="234.3" y="106.4">18</text>
<text x="109" y="108.7" transform="rotate(-90 109 108.7)">2</text>
<text x="130.6" y="108.7" transform="rotate(-90 130.6 108.7)">2</text>
<text x="189.8" y="109">19</text>
<text x="189.8" y="111.5">21</text>
<text x="198.7" y="109">20</text>
<text x="198.7" y="111.5">22</text>
<text x="225.4" y="109">19</text>
<text x="225.4" y="111.5">21</text>
<text x="234.3" y="109">20</text>
<text x="234.3" y="111.5">22</text>
<text x="109" y="116.3" transform="rotate(-90 109 116.3)">1</text>
<text x="130.6" y="116.3" transform="rotate(-90 130.6 116.3)">1</text>
<text x="189.8" y="114">23</text>
<text x="198.7" y="114">24</text>
<text x="225.4" y="114">23</text>
<text x="234.3" y="114">24</text>
<text x="107.9" y="139.4">1</text>
<text x="107.9" y="142">2</text>
<text x="107.9" y="144.5">3</text>
<text x="107.9" y="147.1">4</text>
</g>
<g font-size="1.8" fill="#0f0f0f">
<text x="146" y="37.8">VIN</text>
<text x="66" y="70.9">OLED_Pin_3</text>
<text x="67.3" y="69.5">I2C_SCL</text>
<text x="66" y="73.4">OLED_Pin_4</text>
</g>
<g font-size="1.8" fill="#725600">
<text x="29.2" y="138.2">File:</text>
<text x="34.4" y="138.2">Diff.kicad_sch</text>
<text x="61" y="138.2">File:</text>
<text x="66.2" y="138.2">PocketBeagle.kicad_sch</text>
</g>
<g font-size="1.4" fill="#a90000">
<text x="133.1" y="37.8">1_1</text>
<text x="134.7" y="37.8">2</text>
<text x="143.3" y="37.8">2_1</text>
<text x="144.9" y="37.8">2</text>
</g>
</svg>
